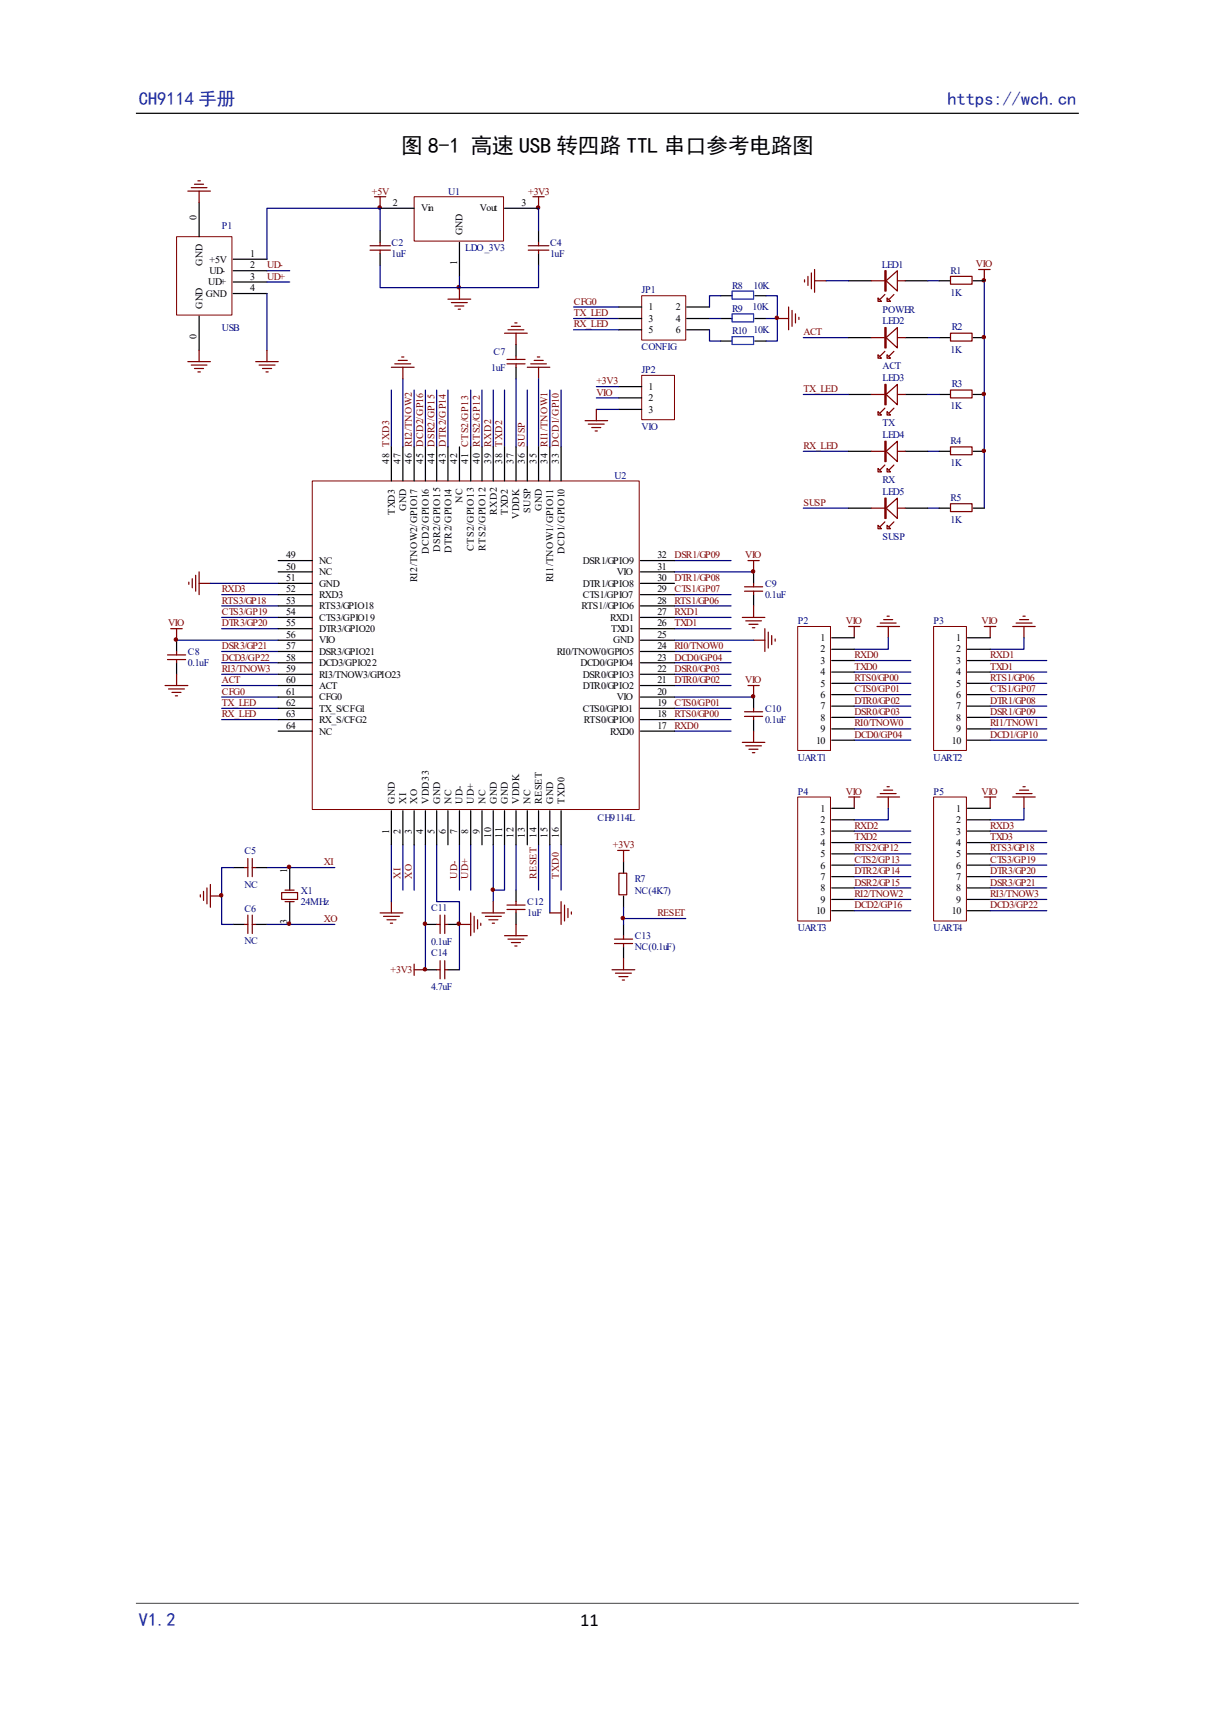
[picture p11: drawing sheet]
<svg xmlns="http://www.w3.org/2000/svg" width="210mm" height="297mm" viewBox="0 0 210 297" stroke-linecap="round" stroke-linejoin="round" font-family="sans-serif">
<path d="M23.5 19.5h163v.2h-163zM23.5 276.9h163v.2h-163z" fill="#000"/>
<path d="M26.7 28.5h156.7v144.4h-156.7z" fill-rule="evenodd" fill="#fff"/>
<g fill="none" stroke="#000" stroke-width=".21">
<path d="M65.7 39.9v2M65.7 43.8v2M89.2 59.5v2M146.7 48.5h3.9M156.5 48.5h3.9M89.2 63.5v1.9M30.5 110.6v2M30.5 114.5v2M73.5 159.7h2M77.4 159.7h2M89.2 153.8v2M89.2 157.7v2"/>
<path d="M107.8 148.9v2M107.8 154.8v2M107.8 159.7v2M107.8 163.6v2"/>
</g>
<g fill="none" stroke="#800000" stroke-width=".21">
<path d="M64.7 34h2M65.7 34v2M92.1 34h2M93.1 34v2M64 43.2h3.5M64 42.5h3.5M65.7 41.9v.6M65.7 43.2v.6M77.4 51.7h4M78 52.3h2.8M78.6 52.9h1.6M79.2 53.4h.4"/>
<path d="M79.4 49.7v2M150.6 48.5h5.9M153 50.9l-.9 .8M154.5 50.9l-.8 .8M87.6 62.1h3.2M87.6 62.9h3.2M89.2 61.5v.6M89.2 62.9v.6M91.1 63.5h3.9M91.7 62.9h2.7M92.3 62.3h1.6M92.9 61.7h.4"/>
<path d="M93.1 63.5v1.9M33.2 100v1.6M33.8 99.4v2.8M34.4 98.8v3.9M28.5 118.4h4M29 114h3.1M29 113.2h3.1M29.1 119h2.8M29.7 119.6h1.6M30.5 112.6v.6M30.5 114v.5M30.5 116.5v1.9"/>
<path d="M32.6 100.6v.4M34.4 100.8h2M130.3 110.6h1.9M132.2 108.6v4M132.8 109.2v2.8M133.4 109.8v1.6M134 110.4v.4M30.3 120.2h.4M34.6 154.6v.4M35.2 154v1.6M35.8 153.4v2.8M36.4 152.8v4"/>
<path d="M36.4 154.8h1.9M65.7 157.7h3.9M66.3 158.3h2.7M66.9 158.9h1.6M67.5 159.5h.4M67.6 155.8v1.9M75.5 159.7h.6M76.1 158.1v3.2M76.9 158.1v3.2M76.9 159.7h.5M87.6 157.1h3.2M87.6 156.4h3.2"/>
<path d="M89.2 155.8v.6M89.2 157.1v.6M106.8 146.9h2M107 150.9h1.3v3.7h-1.3zM107.8 146.9v2M71.6 167.6h1.9M71.6 166.6v1.9M105.8 167.6h3.9M106.2 162.3h3.1M106.2 163h3.1M106.4 168.1h2.7M107 168.7h1.5"/>
<path d="M107.6 169.3h.3M107.8 161.7v.6M107.8 163v.6M107.8 165.6v2"/>
</g>
<path d="M46.1 149.9h11.8" fill="none" stroke="#000080" stroke-width=".21"/>
<g fill="#800000" stroke="#800000" stroke-width=".17">
<circle cx="65.6" cy="35.9" r=".3"/>
<circle cx="79.3" cy="49.6" r=".3"/>
<circle cx="93" cy="35.9" r=".3"/>
</g>
<g fill="#fff" stroke="#800000" stroke-width=".21">
<path d="M153.2 48.5l1.9-1.7v3.5z"/>
<path d="M151.8 51.5l.6 .6h-.6z"/>
<path d="M153.3 51.5l.6 .6h-.6z"/>
<path d="M153 46.8h.2v3.5h-.2z" fill-rule="evenodd"/>
</g>
<g fill="none" stroke="#800000" stroke-width=".21">
<path d="M91.3 43.2h3.6M91.3 42.5h3.6M93.1 41.9v.6M93.1 43.2v.6M139.1 48.3v.4M139.7 47.8v1.5M140.3 47.2v2.7M140.8 46.6v3.9M140.8 48.5h2M164.3 57.6h3.7v1.3h-3.7zM150.6 68.2h5.9M153 70.5l-.9 .8"/>
<path d="M154.5 70.5l-.8 .8"/>
</g>
<path d="M93.1 39.9v2M93.1 43.8v2M162.3 58.3h2M168.2 58.3h1.9M146.7 68.2h3.9M156.5 68.2h3.9" fill="none" stroke="#000" stroke-width=".21"/>
<path d="M138.9 58.3h7.8M160.4 48.5h1.9M160.4 58.3h1.9" fill="none" stroke="#000080" stroke-width=".21"/>
<g fill="#fff" stroke="#800000" stroke-width=".21">
<path d="M153.2 68.2l1.9-1.8v3.5z"/>
<path d="M151.8 71.1l.6 .6h-.6z"/>
<path d="M153.3 71.1l.6 .6h-.6z"/>
<path d="M153 66.4h.2v3.5h-.2z" fill-rule="evenodd"/>
</g>
<path d="M146.7 58.3h3.9M156.5 58.3h3.9M162.3 68.2h2M168.2 68.2h1.9M40.3 149.9h1.9M40.3 159.7h1.9M44.2 149.9h1.9M44.2 159.7h1.9M50.1 149.9v3.9M50.1 155.8v3.9" fill="none" stroke="#000" stroke-width=".21"/>
<g fill="none" stroke="#800000" stroke-width=".21">
<path d="M150.6 58.3h5.9M169.2 46.6h2M170.1 46.6v1.9M153 60.7l-.9 .8M154.5 60.7l-.8 .8M164.3 67.4h3.7v1.3h-3.7zM146.7 108.2h1.9M147.7 108.2v2M151.6 108.2h3.9M152.1 107.7h2.8M152.7 107.1h1.6M153.3 106.5h.4"/>
<path d="M153.5 108.2v2M42.2 149.9h.6M42.2 159.7h.6M42.8 148.3v3.2M42.8 158.1v3.2M43.6 148.3v3.2M43.6 158.1v3.2M43.6 149.9h.6M43.6 159.7h.6M48.7 154.2h2.7v1.2h-2.7zM49.3 155.8h1.5M49.3 153.8h1.5"/>
</g>
<path d="M142.8 48.5h3.9M170.1 48.5v39.3M138.9 68.2h7.8M138.9 78h7.8M160.4 68.2h1.9M160.4 78h1.9M147.7 114.1h9.7M147.7 116.1h9.7M153.5 110.2v2h-5.8" fill="none" stroke="#000080" stroke-width=".21"/>
<g fill="#800000" stroke="#800000" stroke-width=".17">
<circle cx="170.1" cy="48.4" r=".3"/>
<circle cx="170.1" cy="58.3" r=".3"/>
<circle cx="170.1" cy="68.1" r=".3"/>
</g>
<g fill="#fff" stroke="#800000" stroke-width=".21">
<path d="M153.2 58.3l1.9-1.7v3.5z"/>
<path d="M151.8 61.3l.6 .6h-.6z"/>
<path d="M153.3 61.3l.6 .6h-.6z"/>
<path d="M153 56.6h.2v3.5h-.2z" fill-rule="evenodd"/>
</g>
<path d="M146.7 78h3.9M156.5 78h3.9" fill="none" stroke="#000" stroke-width=".21"/>
<path d="M150.6 78h5.9M153 80.3l-.9 .9M154.5 80.3l-.8 .9" fill="none" stroke="#800000" stroke-width=".21"/>
<g fill="#fff" stroke="#800000" stroke-width=".21">
<path d="M153.2 78l1.9-1.8v3.6z"/>
<path d="M151.8 80.9l.6 .6h-.6z"/>
<path d="M153.3 80.9l.6 .6h-.6z"/>
<path d="M153 76.2h.2v3.6h-.2z" fill-rule="evenodd"/>
</g>
<path d="M162.3 48.5h2M168.2 48.5h1.9M162.3 78h2M168.2 78h1.9" fill="none" stroke="#000" stroke-width=".21"/>
<path d="M164.3 47.8h3.7v1.3h-3.7zM164.3 77.2h3.7v1.4h-3.7z" fill="none" stroke="#800000" stroke-width=".21"/>
<path d="M30.5 40.9h9.6v13.5h-9.6z" fill-rule="evenodd" fill="#fff" stroke="#800000" stroke-width=".17"/>
<path d="M34.4 35v5.9M34.4 54.6v5.9M40.3 44.8h5.8M40.3 50.7h5.8M40.3 48.7h5.8M40.3 46.8h5.8M130.3 98.8v2M130.3 102.7v2M130.3 120.4v2M130.3 124.3v2" fill="none" stroke="#000" stroke-width=".21"/>
<g fill="none" stroke="#000080" stroke-width=".21">
<path d="M46.1 46.8h4M46.1 48.7h4M46.1 50.7v9.8M67.6 67.4v9.8M69.6 65.4v11.8M71.6 67.4v9.8M73.5 67.4v9.8M75.5 67.4v9.8M77.4 67.4v9.8M81.4 67.4v9.8M83.3 67.4v9.8M85.3 67.4v9.8"/>
<path d="M87.2 67.4v9.8M89.2 65.4v11.8M91.1 67.4v9.8M93.1 65.4v11.8M95 67.4v9.8M97 67.4v9.8M116.6 98.8h13.7M30.5 110.6h17.6M36.4 100.8h11.7M38.3 102.7h9.8M38.3 104.7h9.8M38.3 106.7h9.8"/>
<path d="M38.3 108.6h9.8M38.3 118.4h9.8M38.3 116.5h9.8M38.3 114.5h9.8M38.3 112.6h9.8M116.6 102.7h9.8M116.6 104.7h9.8M116.6 106.7h9.8M116.6 108.6h9.8M116.6 118.4h9.8M116.6 116.5h9.8M116.6 114.5h9.8"/>
<path d="M116.6 110.6h13.7M116.6 112.6h9.8M147.7 118.1h9.7M171.2 114.1h9.7M171.2 116.1h9.7M177 110.2v2h-5.8M38.3 122.4h9.8M38.3 124.3h9.8M116.6 122.4h9.8M116.6 124.3h9.8M116.6 126.3h9.8M116.6 120.4h13.7"/>
<path d="M147.7 120h9.7M147.7 122h9.7M147.7 124h9.7M147.7 125.9h9.7M147.7 127.9h9.7M40.3 149.9h-2v9.8h2M46.1 159.7h11.8M67.6 146v9.8M69.6 146v7.8M71.6 146v7.8M73.5 146v21.6M79.4 146v7.8"/>
<path d="M81.4 146v7.8M85.3 146v9.8M89.2 146v7.8M93.1 146v7.8M95 146v11.7M97 146v7.8"/>
</g>
<g fill="#800000" stroke="#800000" stroke-width=".17">
<circle cx="38.2" cy="154.7" r=".3"/>
<circle cx="50" cy="159.6" r=".3"/>
<circle cx="50" cy="149.8" r=".3"/>
</g>
<g fill="none" stroke="#800000" stroke-width=".21">
<path d="M32.5 33h3.9M33.1 32.4h2.7M33.6 31.8h1.6M34.2 31.2h.4M34.4 33v2M87.2 57.6h3.9M87.8 57h2.8M88.4 56.4h1.6M89 55.8h.4M89.2 57.6v1.9M32.5 62.5h3.9M33.1 63.1h2.7"/>
<path d="M33.6 63.7h1.6M34.2 64.3h.4M34.4 60.5v2M44.2 62.5h3.9M44.8 63.1h2.7M45.4 63.7h1.5M46 64.3h.4M46.1 60.5v2M67.6 63.5h4M68.2 62.9h2.8M68.8 62.3h1.6M69.4 61.7h.4"/>
<path d="M69.6 63.5v1.9M129.3 96.9h1.9M130.3 96.9v1.9M29.5 108.6h2M30.5 108.6v2M128.3 106.7h3.9M128.7 102.2h3.1M128.7 101.4h3.1M128.9 107.3h2.7M129.3 118.4h1.9M129.5 107.9h1.5M130 108.5h.5"/>
<path d="M130.3 100.8v.6M130.3 102.2v.5M130.3 104.7v2M130.3 118.4v2M170.1 108.2h2M171.2 108.2v2M175 108.2h3.9M175.6 107.7h2.8M176.2 107.1h1.6M176.8 106.5h.4M177 108.2v2M128.3 128.3h3.9"/>
<path d="M128.7 123.8h3.1M128.7 123h3.1M128.9 128.9h2.7M129.5 129.5h1.5M130 130h.5M130.3 122.4v.6M130.3 123.8v.5M130.3 126.3v2M79.4 159.7h2M81.4 157.7v4M82 158.3v2.8M82.5 158.9v1.6"/>
<path d="M83.1 159.5v.4M83.3 157.7h3.9M83.9 158.3h2.8M84.5 158.9h1.6M85.1 159.5h.4M85.3 155.8v1.9M89.2 159.7v2M95 157.7h2M97 155.8v3.9M97.6 156.4v2.7M98.2 157v1.5M98.8 157.6v.3"/>
<path d="M87.2 161.7h3.9M87.8 162.3h2.8M88.4 162.9h1.6M89 163.4h.4"/>
</g>
<path d="M161.4 108.2h5.6v21.5h-5.6z" fill-rule="evenodd" fill="#fff" stroke="#800000" stroke-width=".17"/>
<path d="M167.2 110.2h4M167.2 112.2h4M167.2 114.1h4M167.2 116.1h4M167.2 118.1h4M167.2 120h4M167.2 122h4M167.2 124h4M167.2 125.9h4M167.2 127.9h4" fill="none" stroke="#000" stroke-width=".21"/>
<path d="M171.2 118.1h9.7M153.5 139.7v1.9h-5.8M171.2 120h9.7M171.2 122h9.7M171.2 124h9.7M171.2 125.9h9.7M171.2 127.9h9.7M147.7 143.6h9.7M147.7 145.6h9.7" fill="none" stroke="#000080" stroke-width=".21"/>
<path d="M146.7 137.7h1.9M147.7 137.7v2M151.6 137.7h3.9M152.1 137.1h2.8M152.7 136.5h1.6M153.3 135.9h.4M153.5 137.7v2" fill="none" stroke="#800000" stroke-width=".21"/>
<path d="M137.9 137.7h5.7v21.4h-5.7z" fill-rule="evenodd" fill="#fff" stroke="#800000" stroke-width=".17"/>
<path d="M143.8 139.7h3.9M143.8 141.6h3.9M143.8 143.6h3.9M143.8 145.6h3.9M143.8 147.5h3.9M143.8 149.5h3.9M143.8 151.5h3.9M143.8 153.4h3.9M143.8 155.4h3.9M143.8 157.4h3.9" fill="none" stroke="#000" stroke-width=".21"/>
<path d="M177 139.7v1.9h-5.8M147.7 149.5h9.7M147.7 151.5h9.7M147.7 153.4h9.7M147.7 155.4h9.7M147.7 147.5h9.7M147.7 157.4h9.7M171.2 143.6h9.7M171.2 145.6h9.7" fill="none" stroke="#000080" stroke-width=".21"/>
<path d="M170.1 137.7h2M171.2 137.7v2M175 137.7h3.9M175.6 137.1h2.8M176.2 136.5h1.6M176.8 135.9h.4M177 137.7v2" fill="none" stroke="#800000" stroke-width=".21"/>
<path d="M161.4 137.7h5.6v21.4h-5.6z" fill-rule="evenodd" fill="#fff" stroke="#800000" stroke-width=".17"/>
<path d="M146.7 87.8h3.9M156.5 87.8h3.9M167.2 139.7h4M167.2 141.6h4M167.2 143.6h4M167.2 145.6h4M167.2 147.5h4M167.2 149.5h4M167.2 151.5h4M167.2 153.4h4M167.2 155.4h4M167.2 157.4h4" fill="none" stroke="#000" stroke-width=".21"/>
<g fill="none" stroke="#000080" stroke-width=".21">
<path d="M99.1 55h7.9M99.1 57h7.9M99.1 53h7.9M116.6 96.9h9.8M138.9 87.8h7.8M160.4 87.8h1.9M38.3 120.4h9.8M171.2 149.5h9.7M171.2 151.5h9.7M171.2 153.4h9.7M171.2 155.4h9.7M171.2 147.5h9.7"/>
<path d="M171.2 157.4h9.7"/>
</g>
<path d="M150.6 87.8h5.9M153 90.2l-.9 .8M154.5 90.2l-.8 .8" fill="none" stroke="#800000" stroke-width=".21"/>
<g fill="#fff" stroke="#800000" stroke-width=".21">
<path d="M153.2 87.8l1.9-1.7v3.5z"/>
<path d="M151.8 90.8l.6 .6h-.6z"/>
<path d="M153.3 90.8l.6 .6h-.6z"/>
<path d="M153 86.1h.2v3.5h-.2z" fill-rule="evenodd"/>
</g>
<path d="M162.3 87.8h2M168.2 87.8h1.9M73.5 167.6h2M77.4 167.6h2" fill="none" stroke="#000" stroke-width=".21"/>
<path d="M164.3 87h3.7v1.4h-3.7zM75.5 167.6h.6M76.1 166v3.1M76.9 166v3.1M76.9 167.6h.5" fill="none" stroke="#800000" stroke-width=".21"/>
<path d="M75.5 146v9.8h3.9v11.8M87.2 146v7.8h-1.9" fill="none" stroke="#000080" stroke-width=".21"/>
<path d="M110.9 64.9h5.7v7.6h-5.7z" fill-rule="evenodd" fill="#fff" stroke="#800000" stroke-width=".17"/>
<path d="M107 66.8h3.9M107 68.7h3.9M107 70.7h3.9" fill="none" stroke="#000" stroke-width=".21"/>
<path d="M103.1 66.8h3.9M103.1 68.7h3.9M103.1 70.7h3.9" fill="none" stroke="#000080" stroke-width=".21"/>
<path d="M101.1 72.7h3.9M101.7 73.3h2.7M102.3 73.9h1.5M102.9 74.5h.4M103.1 70.7v2" fill="none" stroke="#800000" stroke-width=".21"/>
<path d="M71.6 34h15.4v7.7h-15.4z" fill-rule="evenodd" fill="#fff" stroke="#800000" stroke-width=".17"/>
<path d="M65.7 36h5.9M87.2 36h5.9M79.4 41.9v5.9" fill="none" stroke="#000" stroke-width=".21"/>
<path d="M79.4 47.8v1.9" fill="none" stroke="#000080" stroke-width=".21"/>
<path d="M137.9 108.2h5.7v21.5h-5.7z" fill-rule="evenodd" fill="#fff" stroke="#800000" stroke-width=".17"/>
<path d="M143.8 110.2h3.9M143.8 112.2h3.9M143.8 114.1h3.9M143.8 116.1h3.9M143.8 118.1h3.9M143.8 120h3.9M143.8 122h3.9M143.8 124h3.9M143.8 125.9h3.9M143.8 127.9h3.9" fill="none" stroke="#000" stroke-width=".21"/>
<path d="M110.9 51.1h7.6v7.7h-7.6z" fill-rule="evenodd" fill="#fff" stroke="#800000" stroke-width=".17"/>
<path d="M107 53h3.9M107 55h3.9M107 57h3.9M118.7 53h3.9M118.7 55h3.9M118.7 57h3.9" fill="none" stroke="#000" stroke-width=".21"/>
<path d="M65.7 39.9v-3.9h-19.6v8.8M93.1 36v3.9M65.7 45.8v3.9h27.4v-3.9M107.8 156.8v2.9M107.8 158.7h10.7" fill="none" stroke="#000080" stroke-width=".21"/>
<g fill="#800000" stroke="#800000" stroke-width=".17">
<circle cx="85.2" cy="153.7" r=".3"/>
<circle cx="107.7" cy="158.6" r=".3"/>
<circle cx="79.3" cy="159.6" r=".3"/>
<circle cx="73.4" cy="159.6" r=".3"/>
<circle cx="30.4" cy="110.5" r=".3"/>
<circle cx="130.2" cy="120.3" r=".3"/>
<circle cx="130.2" cy="98.7" r=".3"/>
<circle cx="73.4" cy="167.5" r=".3"/>
<circle cx="170.1" cy="77.9" r=".3"/>
</g>
<path d="M54 83.1h56.5v56.8h-56.5z" fill-rule="evenodd" fill="#fff" stroke="#800000" stroke-width=".17"/>
<g fill="none" stroke="#000" stroke-width=".21">
<path d="M124.6 58.9h1.9M124.6 55h1.9M124.6 51.1h1.9M130.5 58.9h1.9M130.5 55h1.9M130.5 51.1h1.9M67.6 77.2v5.9M69.6 77.2v5.9M71.6 77.2v5.9M73.5 77.2v5.9M75.5 77.2v5.9M77.4 77.2v5.9"/>
<path d="M79.4 77.2v5.9M81.4 77.2v5.9M83.3 77.2v5.9M85.3 77.2v5.9M87.2 77.2v5.9M89.2 77.2v5.9M91.1 77.2v5.9M93.1 77.2v5.9M95 77.2v5.9M97 77.2v5.9M48.1 98.8h5.9M48.1 96.9h5.9"/>
<path d="M110.7 98.8h5.9M110.7 96.9h5.9M48.1 118.4h5.9M48.1 116.5h5.9M48.1 114.5h5.9M48.1 112.6h5.9M48.1 110.6h5.9M48.1 108.6h5.9M48.1 106.7h5.9M48.1 104.7h5.9M48.1 102.7h5.9M48.1 100.8h5.9"/>
<path d="M110.7 118.4h5.9M110.7 116.5h5.9M110.7 114.5h5.9M110.7 112.6h5.9M110.7 110.6h5.9M110.7 108.6h5.9M110.7 106.7h5.9M110.7 104.7h5.9M110.7 102.7h5.9M110.7 100.8h5.9M48.1 126.3h5.9M48.1 124.3h5.9"/>
<path d="M48.1 122.4h5.9M48.1 120.4h5.9M110.7 126.3h5.9M110.7 124.3h5.9M110.7 122.4h5.9M110.7 120.4h5.9M67.6 140.1v5.9M69.6 140.1v5.9M71.6 140.1v5.9M73.5 140.1v5.9M75.5 140.1v5.9M77.4 140.1v5.9"/>
<path d="M79.4 140.1v5.9M81.4 140.1v5.9M83.3 140.1v5.9M85.3 140.1v5.9M87.2 140.1v5.9M89.2 140.1v5.9M91.1 140.1v5.9M93.1 140.1v5.9M95 140.1v5.9M97 140.1v5.9"/>
</g>
<path d="M134.4 55h1.9M136.3 53v4M136.9 53.6v2.8M137.5 54.2v1.6M138.1 54.8v.4" fill="none" stroke="#800000" stroke-width=".21"/>
<path d="M126.5 58.2h3.8v1.3h-3.8zM126.5 54.2h3.8v1.4h-3.8zM126.5 50.3h3.8v1.4h-3.8z" fill="none" stroke="#00f" stroke-width=".21"/>
<path d="M122.6 57v1.9h2M122.6 55h2M124.6 51.1h-2v1.9M132.4 51.1h2v7.8h-2M132.4 55h2" fill="none" stroke="#000080" stroke-width=".21"/>
<circle cx="134.3" cy="54.9" r=".3" fill="#800000" stroke="#800000" stroke-width=".17"/>
<text font-size="3.7" x="69.3" y="26.4">图 8-1 高速 USB 转四路 TTL 串口参考电路图</text>
<g font-size="3.2" fill="#03c">
<text x="24" y="18.2">CH9114 手册</text>
<text x="163.8" y="18.2">https://wch.cn</text>
<text x="24" y="281">V1.2</text>
</g>
<text font-size="3.2" x="100.3" y="281">11</text>
<g font-size="1.7" fill="#800000">
<text x="64.3" y="33.6">+5V</text>
<text x="91.3" y="33.6">+3V3</text>
<text x="46.2" y="46.4">UD-</text>
<text x="168.7" y="46.2">VIO</text>
<text x="46.2" y="48.3">UD+</text>
<text x="99.2" y="52.7">CFG0</text>
<text x="99.2" y="56.6">RX_LED</text>
<text x="99.2" y="54.6">TX_LED</text>
<text x="138.9" y="58">ACT</text>
<text x="103.1" y="66.4">+3V3</text>
<text x="103.1" y="68.4">VIO</text>
<text x="138.9" y="67.8">TX_LED</text>
<text x="138.9" y="77.6">RX_LED</text>
<text x="138.9" y="87.4">SUSP</text>
<text x="116.6" y="100.4">DTR1/GP08</text>
<text x="116.6" y="96.4">DSR1/GP09</text>
<text x="128.8" y="96.4">VIO</text>
<text x="38.4" y="102.4">RXD3</text>
<text x="38.4" y="104.3">RTS3/GP18</text>
<text x="38.4" y="106.3">CTS3/GP19</text>
<text x="116.6" y="106.3">RXD1</text>
<text x="116.6" y="102.4">CTS1/GP07</text>
<text x="116.6" y="104.3">RTS1/GP06</text>
<text x="146.2" y="107.8">VIO</text>
<text x="169.7" y="107.8">VIO</text>
<text x="29" y="108.2">VIO</text>
<text x="38.4" y="108.2">DTR3/GP20</text>
<text x="38.4" y="112.2">DSR3/GP21</text>
<text x="116.6" y="108.2">TXD1</text>
<text x="116.6" y="112.2">RI0/TNOW0</text>
<text x="147.7" y="113.7">RXD0</text>
<text x="171.2" y="113.7">RXD1</text>
<text x="38.4" y="118.1">ACT</text>
<text x="38.4" y="116.1">RI3/TNOW3</text>
<text x="38.4" y="114.1">DCD3/GP22</text>
<text x="116.6" y="114.1">DCD0/GP04</text>
<text x="116.6" y="116.1">DSR0/GP03</text>
<text x="116.6" y="118.1">DTR0/GP02</text>
<text x="128.8" y="118.1">VIO</text>
<text x="147.7" y="115.7">TXD0</text>
<text x="147.7" y="117.6">RTS0/GP00</text>
<text x="147.7" y="119.6">CTS0/GP01</text>
<text x="171.2" y="119.6">CTS1/GP07</text>
<text x="171.2" y="117.6">RTS1/GP06</text>
<text x="171.2" y="115.7">TXD1</text>
<text x="38.4" y="124">RX_LED</text>
<text x="38.4" y="122">TX_LED</text>
<text x="38.4" y="120">CFG0</text>
<text x="116.6" y="125.9">RXD0</text>
<text x="116.6" y="124">RTS0/GP00</text>
<text x="116.6" y="122">CTS0/GP01</text>
<text x="147.7" y="125.5">RI0/TNOW0</text>
<text x="147.7" y="123.6">DSR0/GP03</text>
<text x="147.7" y="121.6">DTR0/GP02</text>
<text x="171.2" y="125.5">RI1/TNOW1</text>
<text x="171.2" y="121.6">DTR1/GP08</text>
<text x="171.2" y="123.6">DSR1/GP09</text>
<text x="147.7" y="127.5">DCD0/GP04</text>
<text x="171.2" y="127.5">DCD1/GP10</text>
<text x="146.2" y="137.3">VIO</text>
<text x="169.7" y="137.3">VIO</text>
<text x="147.7" y="143.2">RXD2</text>
<text x="171.2" y="143.2">RXD3</text>
<text x="56" y="149.5">XI</text>
<text x="105.9" y="146.6">+3V3</text>
<text x="147.7" y="147.1">RTS2/GP12</text>
<text x="147.7" y="149.1">CTS2/GP13</text>
<text x="147.7" y="145.2">TXD2</text>
<text x="171.2" y="147.1">RTS3/GP18</text>
<text x="171.2" y="149.1">CTS3/GP19</text>
<text x="171.2" y="145.2">TXD3</text>
<text x="69.2" y="151.9" transform="rotate(-90 69.2 151.9)">XI</text>
<text x="71.2" y="151.9" transform="rotate(-90 71.2 151.9)">XO</text>
<text x="79" y="151.9" transform="rotate(-90 79 151.9)">UD-</text>
<text x="80.9" y="151.9" transform="rotate(-90 80.9 151.9)">UD+</text>
<text x="92.7" y="151.9" transform="rotate(-90 92.7 151.9)">RESET</text>
<text x="96.6" y="151.9" transform="rotate(-90 96.6 151.9)">TXD0</text>
<text x="147.7" y="155">RI2/TNOW2</text>
<text x="147.7" y="153">DSR2/GP15</text>
<text x="147.7" y="151">DTR2/GP14</text>
<text x="171.2" y="155">RI3/TNOW3</text>
<text x="171.2" y="151">DTR3/GP20</text>
<text x="171.2" y="153">DSR3/GP21</text>
<text x="56" y="159.3">XO</text>
<text x="113.7" y="158.3">RESET</text>
<text x="147.7" y="156.9">DCD2/GP16</text>
<text x="171.2" y="156.9">DCD3/GP22</text>
<text x="67.5" y="168.1">+3V3</text>
</g>
<g font-size="1.7">
<text x="67.9" y="35.6">2</text>
<text x="90.2" y="35.6">3</text>
<text x="34" y="37.9" transform="rotate(-90 34 37.9)">0</text>
<text x="72.8" y="36.5">Vin</text>
<text x="80" y="40.7" transform="rotate(-90 80 40.7)">GND</text>
<text x="82.9" y="36.5">Vout</text>
<text x="35" y="46" transform="rotate(-90 35 46)">GND</text>
<text x="36.2" y="45.4">+5V</text>
<text x="36.2" y="47.3">UD-</text>
<text x="43.2" y="44.4">1</text>
<text x="43.2" y="46.4">2</text>
<text x="79" y="45.8" transform="rotate(-90 79 45.8)">1</text>
<text x="35" y="53.5" transform="rotate(-90 35 53.5)">GND</text>
<text x="35.6" y="51.3">GND</text>
<text x="36" y="49.3">UD+</text>
<text x="43.2" y="50.3">4</text>
<text x="43.2" y="48.3">3</text>
<text x="112.1" y="53.6">1</text>
<text x="116.8" y="53.6">2</text>
<text x="34" y="58.6" transform="rotate(-90 34 58.6)">0</text>
<text x="112.1" y="55.6">3</text>
<text x="112.1" y="57.6">5</text>
<text x="116.8" y="55.6">4</text>
<text x="116.8" y="57.6">6</text>
<text x="112.1" y="67.4">1</text>
<text x="112.1" y="69.3">2</text>
<text x="112.1" y="71.3">3</text>
<text x="67.3" y="80.2" transform="rotate(-90 67.3 80.2)">48 TXD3</text>
<text x="69.2" y="80.2" transform="rotate(-90 69.2 80.2)">47</text>
<text x="71.2" y="80.2" transform="rotate(-90 71.2 80.2)">46 RI2/TNOW2</text>
<text x="73.2" y="80.2" transform="rotate(-90 73.2 80.2)">45 DCD2/GP16</text>
<text x="75.1" y="80.2" transform="rotate(-90 75.1 80.2)">44 DSR2/GP15</text>
<text x="77" y="80.2" transform="rotate(-90 77 80.2)">43 DTR2/GP14</text>
<text x="79" y="80.2" transform="rotate(-90 79 80.2)">42</text>
<text x="80.9" y="80.2" transform="rotate(-90 80.9 80.2)">41 CTS2/GP13</text>
<text x="82.9" y="80.2" transform="rotate(-90 82.9 80.2)">40 RTS2/GP12</text>
<text x="84.9" y="80.2" transform="rotate(-90 84.9 80.2)">39 RXD2</text>
<text x="86.8" y="80.2" transform="rotate(-90 86.8 80.2)">38 TXD2</text>
<text x="88.8" y="80.2" transform="rotate(-90 88.8 80.2)">37</text>
<text x="90.7" y="80.2" transform="rotate(-90 90.7 80.2)">36 SUSP</text>
<text x="92.7" y="80.2" transform="rotate(-90 92.7 80.2)">35</text>
<text x="94.7" y="80.2" transform="rotate(-90 94.7 80.2)">34 RI1/TNOW1</text>
<text x="96.6" y="80.2" transform="rotate(-90 96.6 80.2)">33 DCD1/GP10</text>
<text x="68.2" y="89" transform="rotate(-90 68.2 89)">TXD3</text>
<text x="70.2" y="88.2" transform="rotate(-90 70.2 88.2)">GND</text>
<text x="80" y="86.9" transform="rotate(-90 80 86.9)">NC</text>
<text x="85.9" y="89" transform="rotate(-90 85.9 89)">RXD2</text>
<text x="87.8" y="89" transform="rotate(-90 87.8 89)">TXD2</text>
<text x="89.7" y="89.6" transform="rotate(-90 89.7 89.6)">VDDK</text>
<text x="91.7" y="88.6" transform="rotate(-90 91.7 88.6)">SUSP</text>
<text x="93.7" y="88.2" transform="rotate(-90 93.7 88.2)">GND</text>
<text x="74.1" y="95.7" transform="rotate(-90 74.1 95.7)">DCD2/GPIO16</text>
<text x="76.1" y="95.3" transform="rotate(-90 76.1 95.3)">DSR2/GPIO15</text>
<text x="78" y="95.5" transform="rotate(-90 78 95.5)">DTR2/GPIO14</text>
<text x="81.9" y="95.1" transform="rotate(-90 81.9 95.1)">CTS2/GPIO13</text>
<text x="83.9" y="95.1" transform="rotate(-90 83.9 95.1)">RTS2/GPIO12</text>
<text x="97.6" y="95.7" transform="rotate(-90 97.6 95.7)">DCD1/GPIO10</text>
<text x="49.5" y="96.4">49</text>
<text x="49.5" y="98.4">50</text>
<text x="49.5" y="100.4">51</text>
<text x="55.2" y="97.5">NC</text>
<text x="55.2" y="99.4">NC</text>
<text x="55.2" y="101.3">GND</text>
<text x="72.1" y="100.6" transform="rotate(-90 72.1 100.6)">RI2/TNOW2/GPIO17</text>
<text x="95.6" y="100.6" transform="rotate(-90 95.6 100.6)">RI1/TNOW1/GPIO11</text>
<text x="100.8" y="101.3">DTR1/GPIO8</text>
<text x="100.8" y="97.5">DSR1/GPIO9</text>
<text x="106.6" y="99.4">VIO</text>
<text x="113.7" y="100.4">30</text>
<text x="113.7" y="98.4">31</text>
<text x="113.7" y="96.4">32</text>
<text x="49.5" y="102.4">52</text>
<text x="49.5" y="104.3">53</text>
<text x="49.5" y="106.3">54</text>
<text x="55.2" y="103.3">RXD3</text>
<text x="55.2" y="105.3">RTS3/GPIO18</text>
<text x="55.2" y="107.3">CTS3/GPIO19</text>
<text x="100.5" y="105.3">RTS1//GPIO6</text>
<text x="100.8" y="103.3">CTS1/GPIO7</text>
<text x="105.5" y="107.3">RXD1</text>
<text x="113.7" y="106.3">27</text>
<text x="113.7" y="104.3">28</text>
<text x="113.7" y="102.4">29</text>
<text x="49.5" y="108.2">55</text>
<text x="49.5" y="110.2">56</text>
<text x="49.5" y="112.2">57</text>
<text x="55.2" y="109.2">DTR3/GPIO20</text>
<text x="55.2" y="111.2">VIO</text>
<text x="55.2" y="113.2">DSR3/GPIO21</text>
<text x="96.2" y="113.2">RI0/TNOW0/GPIO5</text>
<text x="105.6" y="109.2">TXD1</text>
<text x="106" y="111.2">GND</text>
<text x="113.7" y="108.2">26</text>
<text x="113.7" y="112.2">24</text>
<text x="113.7" y="110.2">25</text>
<text x="141.8" y="110.8">1</text>
<text x="141.8" y="112.7">2</text>
<text x="165.3" y="110.8">1</text>
<text x="165.3" y="112.7">2</text>
<text x="49.5" y="114.1">58</text>
<text x="49.5" y="116.1">59</text>
<text x="49.5" y="118.1">60</text>
<text x="55.2" y="115.1">DCD3/GPIO22</text>
<text x="55.2" y="117.1">RI3/TNOW3/GPIO23</text>
<text x="55.2" y="119">ACT</text>
<text x="100.3" y="115.1">DCD0/GPIO4</text>
<text x="100.8" y="119">DTR0/GPIO2</text>
<text x="100.8" y="117.1">DSR0/GPIO3</text>
<text x="113.7" y="114.1">23</text>
<text x="113.7" y="118.1">21</text>
<text x="113.7" y="116.1">22</text>
<text x="141.8" y="114.7">3</text>
<text x="141.8" y="116.7">4</text>
<text x="141.8" y="118.7">5</text>
<text x="165.3" y="114.7">3</text>
<text x="165.3" y="116.7">4</text>
<text x="165.3" y="118.7">5</text>
<text x="49.5" y="120">61</text>
<text x="49.5" y="122">62</text>
<text x="49.5" y="124">63</text>
<text x="49.5" y="125.9">64</text>
<text x="55.2" y="121">CFG0</text>
<text x="55.2" y="123">TX_S/CFG1</text>
<text x="55.2" y="124.9">RX_S/CFG2</text>
<text x="100.8" y="123">CTS0/GPIO1</text>
<text x="100.9" y="124.9">RTS0/GPIO0</text>
<text x="106.6" y="121">VIO</text>
<text x="113.7" y="124">18</text>
<text x="113.7" y="125.9">17</text>
<text x="113.7" y="122">19</text>
<text x="113.7" y="120">20</text>
<text x="141.8" y="120.6">6</text>
<text x="141.8" y="122.6">7</text>
<text x="141.8" y="124.5">8</text>
<text x="165.3" y="120.6">6</text>
<text x="165.3" y="122.6">7</text>
<text x="165.3" y="124.5">8</text>
<text x="55.2" y="126.9">NC</text>
<text x="105.5" y="126.9">RXD0</text>
<text x="141.1" y="128.5">10</text>
<text x="141.8" y="126.5">9</text>
<text x="164.5" y="128.5">10</text>
<text x="165.3" y="126.5">9</text>
<text x="68.2" y="138.9" transform="rotate(-90 68.2 138.9)">GND</text>
<text x="70.2" y="138.9" transform="rotate(-90 70.2 138.9)">XI</text>
<text x="72.1" y="138.9" transform="rotate(-90 72.1 138.9)">XO</text>
<text x="74.1" y="138.9" transform="rotate(-90 74.1 138.9)">VDD33</text>
<text x="76.1" y="138.9" transform="rotate(-90 76.1 138.9)">GND</text>
<text x="78" y="138.9" transform="rotate(-90 78 138.9)">NC</text>
<text x="80" y="138.9" transform="rotate(-90 80 138.9)">UD-</text>
<text x="81.9" y="138.9" transform="rotate(-90 81.9 138.9)">UD+</text>
<text x="83.9" y="138.9" transform="rotate(-90 83.9 138.9)">NC</text>
<text x="85.9" y="138.9" transform="rotate(-90 85.9 138.9)">GND</text>
<text x="87.8" y="138.9" transform="rotate(-90 87.8 138.9)">GND</text>
<text x="89.7" y="138.9" transform="rotate(-90 89.7 138.9)">VDDK</text>
<text x="91.7" y="138.9" transform="rotate(-90 91.7 138.9)">NC</text>
<text x="93.7" y="138.9" transform="rotate(-90 93.7 138.9)">RESET</text>
<text x="95.6" y="138.9" transform="rotate(-90 95.6 138.9)">GND</text>
<text x="97.6" y="138.9" transform="rotate(-90 97.6 138.9)">TXD0</text>
<text x="141.8" y="140.3">1</text>
<text x="141.8" y="142.2">2</text>
<text x="165.3" y="140.3">1</text>
<text x="165.3" y="142.2">2</text>
<text x="67.3" y="144" transform="rotate(-90 67.3 144)">1</text>
<text x="69.2" y="144" transform="rotate(-90 69.2 144)">2</text>
<text x="71.2" y="144" transform="rotate(-90 71.2 144)">3</text>
<text x="73.2" y="144" transform="rotate(-90 73.2 144)">4</text>
<text x="75.1" y="144" transform="rotate(-90 75.1 144)">5</text>
<text x="77" y="144" transform="rotate(-90 77 144)">6</text>
<text x="79" y="144" transform="rotate(-90 79 144)">7</text>
<text x="80.9" y="144" transform="rotate(-90 80.9 144)">8</text>
<text x="82.9" y="144" transform="rotate(-90 82.9 144)">9</text>
<text x="84.9" y="144.8" transform="rotate(-90 84.9 144.8)">10</text>
<text x="86.8" y="144.8" transform="rotate(-90 86.8 144.8)">11</text>
<text x="88.8" y="144.8" transform="rotate(-90 88.8 144.8)">12</text>
<text x="90.7" y="144.8" transform="rotate(-90 90.7 144.8)">13</text>
<text x="92.7" y="144.8" transform="rotate(-90 92.7 144.8)">14</text>
<text x="94.7" y="144.8" transform="rotate(-90 94.7 144.8)">15</text>
<text x="96.6" y="144.8" transform="rotate(-90 96.6 144.8)">16</text>
<text x="141.8" y="144.2">3</text>
<text x="141.8" y="146.1">4</text>
<text x="141.8" y="148.1">5</text>
<text x="165.3" y="144.2">3</text>
<text x="165.3" y="146.1">4</text>
<text x="165.3" y="148.1">5</text>
<text x="49.7" y="150.9" transform="rotate(-90 49.7 150.9)">1</text>
<text x="141.8" y="150.1">6</text>
<text x="141.8" y="152">7</text>
<text x="141.8" y="154">8</text>
<text x="141.8" y="156">9</text>
<text x="165.3" y="150.1">6</text>
<text x="165.3" y="152">7</text>
<text x="165.3" y="154">8</text>
<text x="165.3" y="156">9</text>
<text x="49.7" y="159.7" transform="rotate(-90 49.7 159.7)">3</text>
<text x="141.1" y="157.9">10</text>
<text x="164.5" y="157.9">10</text>
</g>
<g font-size="1.7" fill="#000080">
<text x="77.5" y="33.6">U1</text>
<text x="38.4" y="39.5">P1</text>
<text x="67.7" y="42.4">C2</text>
<text x="67.7" y="44.4">1uF</text>
<text x="80.4" y="43.4">LDO_3V3</text>
<text x="95.1" y="42.4">C4</text>
<text x="95.1" y="44.4">1uF</text>
<text x="152.4" y="46.4">LED1</text>
<text x="164.3" y="47.3">R1</text>
<text x="110.9" y="50.7">JP1</text>
<text x="126.6" y="53.8">R9</text>
<text x="126.6" y="49.9">R8</text>
<text x="130.1" y="53.6">10K</text>
<text x="130.3" y="49.9">10K</text>
<text x="164.3" y="51.1">1K</text>
<text x="38.4" y="57.1">USB</text>
<text x="126.6" y="57.7">R10</text>
<text x="130.3" y="57.6">10K</text>
<text x="152.6" y="54">POWER</text>
<text x="152.6" y="56">LED2</text>
<text x="164.5" y="57">R2</text>
<text x="84.9" y="64.1">1uF</text>
<text x="85.3" y="61.3">C7</text>
<text x="110.9" y="60.5">CONFIG</text>
<text x="110.9" y="64.4">JP2</text>
<text x="152.6" y="65.8">LED3</text>
<text x="152.6" y="63.8">ACT</text>
<text x="164.3" y="60.9">1K</text>
<text x="164.3" y="70.7">1K</text>
<text x="164.5" y="66.8">R3</text>
<text x="110.9" y="74.3">VIO</text>
<text x="152.6" y="73.7">TX</text>
<text x="152.6" y="75.6">LED4</text>
<text x="164.3" y="76.8">R4</text>
<text x="106.2" y="82.7">U2</text>
<text x="152.6" y="83.5">RX</text>
<text x="164.3" y="80.6">1K</text>
<text x="152.6" y="85.5">LED5</text>
<text x="164.3" y="86.6">R5</text>
<text x="152.6" y="93.3">SUSP</text>
<text x="164.3" y="90.4">1K</text>
<text x="132.2" y="101.3">C9</text>
<text x="132.2" y="103.3">0.1uF</text>
<text x="137.9" y="107.8">P2</text>
<text x="161.4" y="107.8">P3</text>
<text x="32.5" y="113.2">C8</text>
<text x="32.5" y="115.1">0.1uF</text>
<text x="132.2" y="123">C10</text>
<text x="132.2" y="124.9">0.1uF</text>
<text x="137.9" y="131.4">UART1</text>
<text x="161.4" y="131.4">UART2</text>
<text x="137.9" y="137.3">P4</text>
<text x="161.4" y="137.3">P5</text>
<text x="103.3" y="141.8">CH9114L</text>
<text x="42.2" y="147.5">C5</text>
<text x="42.2" y="153.4">NC</text>
<text x="52" y="154.4">X1</text>
<text x="109.7" y="152.4">R7</text>
<text x="109.7" y="154.4">NC(4K7)</text>
<text x="42.2" y="157.5">C6</text>
<text x="52" y="156.4">24MHz</text>
<text x="74.5" y="157.4">C11</text>
<text x="91.1" y="156.4">C12</text>
<text x="91.1" y="158.3">1uF</text>
<text x="137.9" y="160.9">UART3</text>
<text x="161.4" y="160.9">UART4</text>
<text x="42.2" y="163">NC</text>
<text x="74.5" y="163.2">0.1uF</text>
<text x="74.5" y="165.2">C14</text>
<text x="109.7" y="162.3">C13</text>
<text x="109.7" y="164.2">NC(0.1uF)</text>
<text x="74.5" y="171.1">4.7uF</text>
</g>
</svg>
